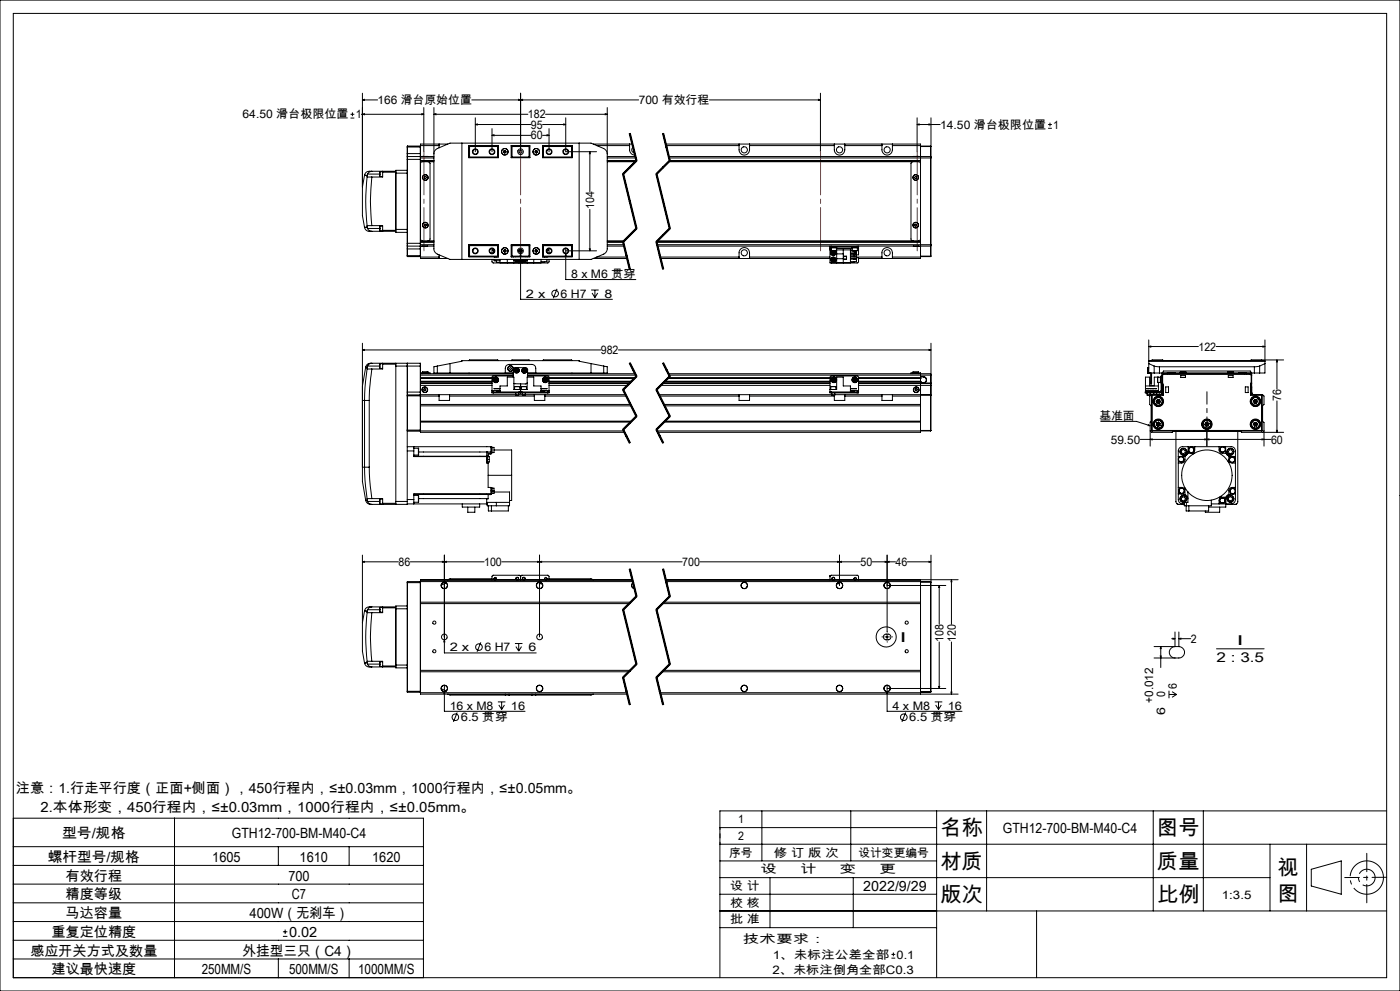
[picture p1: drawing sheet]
<svg xmlns="http://www.w3.org/2000/svg" width="420mm" height="297mm" viewBox="0 0 420 297" stroke-linecap="round" stroke-linejoin="round" font-family="sans-serif">
<g fill="none" stroke="#000" stroke-width=".3">
<path d="M0 0h420v297h-420zM4 4h412v289h-412zM105.2 35.4h1.1M105.2 34.3h1.1M105.7 33.7v1.1M108.4 34.3h18.7M108.7 29.9l.6-.1v.3zM108.7 34.3l.6-.2v.3zM108.7 29.9h4.6M108.7 27.9v28.2M126.5 34.1l.6 .2-.6 .1zM127.1 32.2v13.3"/>
<path d="M130.2 34.3l.6-.2v.3zM130.2 32.2v42.7l.3 .6 .7 .7 3.8 1.5h42.3l4.3-1.9 .6-1.2v-42.4M130.2 34.3h28.2M142.6 37.3l.6-.2v.4zM142.6 37.3h16.6M142.6 35.3v10.2M147.6 38.6v6.9M155.6 29.8l.6 .1-.6 .2zM156.2 29.9l.6-.1v.3zM156.2 27.9v17.6M162.8 37.3h6.9M163.7 34.3h18.5"/>
<path d="M164.7 38.6v6.9M169.1 37.1l.6 .2-.6 .2zM169.7 35.3v10.2h9.3M181.6 34.1l.6 .2-.6 .1zM188.9 40l2 8.2M189.1 40l2 8.1M191.6 29.9h-50.1M198.9 40l2 8.2M199.1 40l2 8.1M212.8 29.9h33.3M245.5 29.8l.6 .1-.6 .2zM246.1 27.9v17.6"/>
<path d="M275.1 37.3l.6-.2v.4zM275.1 37.3h6.9M275.1 35.3v10.2M278.7 37.1l.6 .2-.6 .2zM279.3 35.3v11.8M314.4 38.4h1.2M314.4 37.3h1.2M315 36.8v1.1M108.7 56.1v8.5l.7 3.6M109.4 52.5h.1M109.4 52.5l.7 .1M109.4 52.5l-.7 3.6"/>
<path d="M110.1 52.9a64.4 64.4 0 0 0 0 14.8M110.1 52.9l1.4 .2M110.1 52.6v.3M110.2 52.2l-.1 .4M110.2 52.2h3.7M111.5 51.3h-.6a1.42 1.42 0 0 0-1.5 1.2M111.5 53.1a62.9 62.9 0 0 0 0 14.5M111.5 51.3l-.8 .3-.5 .6M111.5 51.3h7.2M113.9 52.2l.1 .7M114 51.5l-.1 .7M114 51.5v1.4"/>
<path d="M114 51.5h.8M114 52.9h.8M114.8 51.3v.3M114.8 51.6v1.5h-3.3M114.8 51.6h3.9M118.7 51.3v.3M118.7 51.6v17.4M118.7 51.9h3.5M122.2 47.8v4.1M122.2 51h-3.5v.3M122.2 47v.8M122.2 46v1"/>
<path d="M122.2 51.9v16.9M122.2 47.8h4M122.2 46h4M122.2 44.1h4M122.2 46.9v26.9M122.2 43.8v3.1M122.2 43.8v2.2M122.2 46.9h8M122.2 43.8h3.9M122.2 46.9v.1M126.1 46.9v26.9M126.1 43.8v3.1"/>
<path d="M126.1 46.9l.1 .1M126.1 43.8h.1M126.2 46.9h.1M126.2 47v.8M126.2 47.8v25.1M126.2 48.1h4M126.2 43.6h5.5M126.2 47.3h4M126.6 46.9h1.7M127.4 52.9h.4l.1 .3-.2 .3h-.3l-.2-.3zM128.4 48.5l.6 .4v22.8l-.6 .5M130.2 48.5h-3.5l-.5 .5"/>
<path d="M130.2 46.1l.1-.7 .6-.7 4.1-1.8h42.3l4.1 1.8 .6 .7 .2 .7M131.7 43.2v1.1M134.3 43.2h-8.1v3.7M138.6 42.9v34.8M140.7 46.9h.1M140.7 43.7h8.8v3.6h-8.8zM140.7 43.8v3.5M140.7 43.8h8.8M140.7 43.8l.2 .1M140.9 43.9h8.4M140.9 43.9v3.2M140.9 47.1l-.2 .1h8.8"/>
<path d="M140.9 47.1h8.4M147.6 40.6l.6-.2v.3zM147.6 40.6h11.6M149.3 43.9l.1-.1v3.4l-.1-.1M149.3 43.9v3.2M151.2 45.3v.3M151.2 45.6l.2 .2M151.4 45.2l.3 .1M151.4 45.2l-.2 .1M151.7 45.3v.3M151.7 45.6l-.3 .2M153.4 43.7l.1 .1"/>
<path d="M153.4 43.7h5.6v3.6h-5.6zM153.4 43.8h5.6M153.4 47.2h5.6M153.5 43.8v3.4l.1-.1M153.5 43.8l.1 .1M153.6 43.9h5.1M153.6 43.9v3.2M153.6 47.1h5.1M158.7 43.9l.2-.1v3.4l-.2-.1M158.7 43.9v3.2M160.6 45.3v.3M160.6 45.6l.3 .2"/>
<path d="M160.9 45.2l.2 .1M160.9 45.2l-.3 .1M161.1 45.3v.3M161.1 45.6l-.2 .2M162.8 43.7h8.9v3.6h-8.9zM162.8 43.8h8.8M162.8 40.6h1.9M163 43.9l-.1-.1v3.4l.1-.1M163 43.9h8.4M163 43.9v3.2M163 47.1h8.4M163.4 43.7v.1"/>
<path d="M164.1 40.4l.6 .2-.6 .1zM171.4 43.9v3.2M171.4 47.1l.2 .1h-8.8M171.6 43.8v3.5M171.6 46.9h.1M171.6 43.8l-.2 .1M173.7 42.9v34.8M177 45.5l.1 .6h-.3zM177 45.5v11.9M178 43.2h11.7M179 43.6h9.9M182.2 48.5h8.4"/>
<path d="M182.2 46.9h8.4M182.2 47.3h8.5M186.8 52.2l4 16.3M187.1 52.1l4 16.3M188.8 40l2 8.2M188.9 43.2l.2 2.5 .6 .6 .8 .2M189.9 44.1a.92 .92 0 0 0-.4 1 .92 .92 0 0 0 .8 .7M190.8 48l-4 4M190.9 48.1l-8.7 .1M190.9 48.2l-4 4 4 16.3-4 4 2 8.1M191.1 48.3l-4 4M196.8 52.2l4 16.3"/>
<path d="M197.1 52.1l4 16.3M198.8 40l2 8.2M199.7 43.2h76.5v34.3h-18.6M199.8 43.6h21.9M200.6 46.9h78.6M200.6 48.5h75l.4 .1 .2 .4M200.7 47.3h78.5M200.8 48l-4 4M200.9 48.1h75.3M200.9 48.2l-4 4 4 16.3-4 4 2 8.1M201.1 48.3l-4 4M221.7 43.2v1.7a1.57 1.57 0 0 0 1.6 1.6 1.57 1.57 0 0 0 1.6-1.6v-1.7"/>
<path d="M224.9 43.6h25.4M250.3 43.2v1.7a1.57 1.57 0 0 0 1.6 1.6 1.57 1.57 0 0 0 1.5-1.6v-1.7M253.4 43.6h11.2M264.6 43.2v1.7a1.57 1.57 0 0 0 1.6 1.6 1.57 1.57 0 0 0 1.5-1.6v-1.7M267.7 43.6h8.5M273.9 48.5l-.6 .4v22.8l.1 .3 .5 .2M274 46.9h1.7M274.6 52.9h.4l-.2 .6-.3-.1-.1-.3zM276.2 43.8h3M276.2 43.9h3M279.2 46.9v.4M279.2 47.3h.1"/>
<path d="M279.2 46.9l.1 .2M279.2 43.8v.1M279.2 43.9v3M279.2 47.3v26M279.3 47.1v.2M279.3 47.3v26M109.4 68.2a1.75 1.75 0 0 0 2.1 1.1M109.4 68.2h.1M110.1 67.7v.3M110.1 68l.1 .5M110.1 68l-.7 .2M110.2 68.5l.7 .7 .6 .1"/>
<path d="M110.2 68.5h3.7M111.5 67.6l-1.4 .1M111.5 67.6h3.3v1.4M111.5 69.3h7.2M113.9 68.5l.1 .7M114 67.8l-.1 .7M114 67.8v1.4M114 67.8h.8M114 69.2h.8M114.8 69v.3M114.8 69h3.9M118.7 69.3v.3h3.5"/>
<path d="M118.7 69v.3M118.7 68.8h3.5M122.2 68.8v4.1M122.2 72.9v.8M122.2 73.7v.9M122.2 74.6v2.3M122.2 76.6h4M122.2 72.9h4M122.2 73.7v.1M122.2 74.6h4M122.2 73.8v3.1M122.2 73.8h8"/>
<path d="M122.2 76.9h3.9M126.1 73.8v3.1M126.2 71.6l.4 .6h3.6M126.2 73.7h.1M126.2 72.9v.8M126.2 73.8v3.7h8.1M126.2 72.5h4M126.2 77h5.5M126.2 73.3h4M126.2 73.7l-.1 .1M126.2 76.8l-.1 .1M126.6 73.8h1.7"/>
<path d="M127.3 67.4l.2-.2 .3 .1 .1 .3-.3 .2zM131.7 76.4v1.1M140.7 73.8h.1M140.7 73.4h8.8v3.6h-8.8zM140.7 73.4v3.5M140.7 76.9h8.8M140.9 76.8h8.4M140.9 73.6v3.2M140.9 73.6h8.4M140.9 76.8l-.2 .1M147.6 77.7v.9l.3 .2h8M147.6 74.5v1.4"/>
<path d="M148 75.1h.3M148 74.6v.5M148.2 77h.1M148.2 77.7v.4h1.8M148.3 75.2l-.1 .3M148.4 78.1h.4M148.9 76.9v.1M148.9 78.1v.6h1.1M149.3 73.6l.1-.1v3.4l-.1-.1M149.3 73.6v3.2M149.5 73.5h-8.8l.2 .1M150 77.7v1.1h12.3v-1.1"/>
<path d="M151.2 75v.3M151.2 75.3l.2 .2M151.4 74.9l.3 .1M151.4 74.9l-.2 .1M151.7 75v.3M151.7 75.3l-.3 .2M152.2 77.7v1.1M153.4 73.4h5.6v3.6h-5.6zM153.4 76.9h5.6M153.4 73.5h5.6M153.5 76.9l-.1 .1M153.6 73.6l-.1-.1v3.4"/>
<path d="M153.6 76.8h5.1M153.6 73.6v3.2M153.6 73.6h5.1M153.6 76.8l-.1 .1M153.9 76.9v.1M154 76.9v.1M154.2 78h1.6zM154.2 77.7v1.1M154.4 78a.78 .78 0 0 0 .9 .5 .78 .78 0 0 0 .6-.8 .78 .78 0 0 1-.6 .9 .78 .78 0 0 1-.9-.6zM154.6 76.9v.1M154.9 78l.1 .2M155.1 78l-.1 .2"/>
<path d="M155.4 78v.1M155.4 78.1l-.4 .1M155.5 78l-.1 .1M155.8 78h.1M155.8 75.1h.1M155.8 75.3l.1 .2M155.8 75.1h-.1M155.8 75v.1M155.8 77.7v.3M155.9 74.9h.6M156.2 76.1l.1 .6h-.3zM156.2 74.3v15.4h27.5"/>
<path d="M156.4 77.7a.78 .78 0 0 0 .6 .9 .78 .78 0 0 0 .9-.6 .76 .76 0 0 1-.9 .5 .76 .76 0 0 1-.6-.8M156.5 75.1h.1M156.5 78h1.6M156.5 75v.1M156.5 77.7v.3M156.6 75.3l-.1 .2M156.6 75.1h.1M156.8 78l.4 .2M157.2 78v.2M157.5 78l-.3 .2M157.8 76.9v.1M158.1 77.7v.3"/>
<path d="M158.2 77.7v1.1M158.3 76.9v.1M158.7 73.6l.2-.1v3.4l-.2-.1M158.7 73.6v3.2M160.1 77.7v1.1M160.6 75v.3M160.6 75.3l.3 .2M160.9 74.9l.2 .1M160.9 74.9l-.3 .1M161.1 75v.3M161.1 75.3l-.2 .2M162.8 73.4h8.9v3.6h-8.9z"/>
<path d="M162.8 76.9h8.8M162.8 73.5h8.8l-.2 .1M163 73.6l-.1-.1v3.4l.1-.1M163 76.8h8.4M163 73.6v3.2M163 73.6h8.4M163.4 76.9v.1M163.4 78.4v.3h-1.1M164 75.1h.4M164.1 77h.1M164.1 77.9v-.2v.7h-1.8M164.4 75.1h-.4"/>
<path d="M164.4 74.6v.5M164.7 77.7v.9l-.3 .2h-8M164.7 74.5v1.4M169.7 76.1l.2 .6h-.3zM169.7 74.3v9.5h21M169.7 75.2h9.3M171.4 73.6v3.2M171.4 76.8l.2 .1M171.6 73.4v3.5M171.6 73.8h.1M176.8 74.6h.3l-.1 .6zM177 62.8v12.4"/>
<path d="M178 77.5h10.1M179 77h9M182.2 72.2h5M182.2 73.8h5M182.2 72.5h4.7M182.2 73.3h4.9M186.8 72.5l2 8.2M187.1 72.4l2 8.2M190.8 68.3l-4 4M191.1 68.6l-4 4M196.8 72.5l2 8.2M196.9 72.5h79.3"/>
<path d="M197.1 72.4l2 8.2M197.1 73.3h82.1M197.2 73.8h82M198 77h23.7M198.2 77.5h50.8M200.8 68.3l-4 4M201.1 68.6l-4 4M221.7 77.5v-1.7a1.57 1.57 0 0 1 1.6-1.6 1.57 1.57 0 0 1 1.6 1.6v1.7M224.9 77h24.1M249 74h.4M249 74v.5M249 74.5v4.3h6.1v-3.9"/>
<path d="M249 73.8v.2M249 74.9h.4M249 74.5h.4M249.3 74v.3h1.7v-.3M249.4 75.1h.9M249.4 75.1h1.5M249.4 74.3v.8M249.4 73.8v.2M249.4 74h7.7M249.6 76l.3 .2M249.6 77.7l.1 .4M249.6 77.7l.4 .1"/>
<path d="M249.7 75.1a.78 .78 0 0 0-.3 1.2 .78 .78 0 0 0 1.2 0 .78 .78 0 0 0-.2-1.2M249.7 75.6l-.1 .4M249.7 75.6l.3 .2M249.7 78.1l.4 .1M249.7 75.1a.74 .74 0 0 0-.3 1.2 .74 .74 0 0 0 1.2 0 .74 .74 0 0 0-.3-1.2M249.9 77.4l.4 .1M249.9 77.4l-.3 .3M249.9 77.4l.1 .4M250 75.8l.3 .3M250 75.8l-.1 .4M250 75.8l-.4 .2M250 77.8l.4 .2"/>
<path d="M250 77.8l.1 .4M250 77.8l-.3 .3M250 75.4l.4 .2M250 75.4l-.3 .2M250 75.4v.4M250.3 76.1l-.4 .1M250.3 77.5l.1 .5M250.3 77.5l-.3 .3M250.4 75.6l-.1 .5M250.4 75.6l-.4 .2M250.4 78l-.3 .2M250.9 75.1h-.6"/>
<path d="M250.9 74.3v.8M250.9 74.9l4.8 .1M250.9 74.5h4.8M251 74.9v3.9M251 76.1h2M251 77.5h2M253 74.9v3.9M253 76.8h1v.9h-1zM255.1 75.5h1.8v.4h-1.8M255.1 76.2h1.8v.5h-1.8M255.1 77h1.8v.4h-1.8M255.1 77.7h1.8"/>
<path d="M255.6 74v.3h1.6M255.7 75.1h1.5M255.7 74.3v.8M256.2 77.4v.3l.4-.2 .3 .2M256.2 75.1v.4M256.2 76.7v.3M256.2 78.4v.3h-1.1M256.4 75.5h.4M256.5 77.5h.2M256.9 75.9l-.2 .3-.5-.3v.3M256.9 75.7v.2M256.9 77.7v.2"/>
<path d="M256.9 77.3h.7v1.2l-.4 .3h-8M256.9 77.7v.7h-1.8M256.9 77h7.7M257.1 74h.5M257.1 73.8v.2M257.2 74.3v.8M257.2 74.5h.4M257.3 74l-.1 .3M257.6 74v.5M257.6 73.8v.2M257.6 74.5v1.9h-.7M264.6 77.5v-1.7a1.57 1.57 0 0 1 1.6-1.6 1.57 1.57 0 0 1 1.5 1.6v1.7"/>
<path d="M267.7 77h8.5M274 73.8h1.7M274.4 67.4l.3-.2 .3 .4-.2 .2-.3-.1zM276.2 71.6l-.5 .6h-78.5M276.2 76.8h3M276.2 76.9h3M279.2 73.3h.1M279.2 73.3v.5M279.2 76.8h.1M279.2 76.8v.1M279.2 73.8v3M279.3 73.3v.3"/>
<path d="M279.3 73.6l-.1 .2M279.3 76.8l-.1 .1M279.3 73.6v3.2M167.1 86.6l-1.1 2.8M177.3 86.9h2.3M177.6 87.8l.9 1.4M178.5 86.9v2.3M179.3 87.8l-.8 1.4M108.7 104.9l.6-.2v.3zM108.7 102.9v37.1M108.7 104.9h71.5M109.7 110l-1 5.7v4.3h.7"/>
<path d="M109.7 110l.4 .1M110.1 110.5l-.6 5.6-.1 3.9M110.1 110.5l1.4 .1M110.1 110.1v.4M110.2 109.7l-.1 .4M110.2 109.7h3.7M111.5 108.9h-.2a1.43 1.43 0 0 0-1.6 1.1M111.5 110.6l-.6 5.6-.1 3.8M111.5 108.9l-.6 .1-.7 .7M111.5 108.9h14.6M114 109v1.4M114 109h.8"/>
<path d="M114 110.4h.8M114.8 108.9v.2M114.8 109.1v1.5h-3.3M114.8 109.1h3.9M118.7 108.9v.8M118.7 109.7h7.5M118.7 109.7v40.6M122.2 108.9h.1M122.2 108.9v9.5M122.2 117.5v.9M122.2 108.9v8.6M122.2 118.4v31.9"/>
<path d="M122.2 118.7h4M122.2 117.5h4M122.2 118.4v10.8M122.2 118.4h3.9M122.2 118.4h.1M126.1 108.9v9.5M126.1 108.9l.1 .8M126.1 118.4v10.8M126.1 118.4h.1M126.2 114.8v.1M126.2 109.7v2.7M126.2 111.8h.5"/>
<path d="M126.2 117.5v.8M126.2 118.3v11.3h61.1M126.2 118.3h5.5M126.2 118.7h5.5M126.2 112h27.8M126.2 114.3h21.4M126.2 113.4h21.4M126.2 112.4h27.8M126.2 114.9h21.4M126.2 114.8h21.4M126.2 115.5h21.4M126.2 112.4v2.4"/>
<path d="M126.2 114.9v2.6M126.7 111.5h1.7M126.7 111.7l.1 .1M126.7 111.7h1.7M126.7 111.8h1.7M126.7 111.5v.5M127.2 116.6l.3-.1 .2 .2v.3l-.6-.1zM128.4 111.7v.1M128.4 111.8h.6v.2M128.4 111.5v.5M131.2 111.8h20.4v-1.4a1.14 1.14 0 0 1 1.1-1.2h6.9a1.14 1.14 0 0 1 1.1 1.2v1.4h20.4M131.2 109.7l-1 .2v1.9h1"/>
<path d="M131.2 109.7v2.1M131.7 118.3h3.2M131.7 118.3v1.7h3.2v-1.7M134.9 118.3h19.8M134.9 118.7h25.4M135 109v2.8M140.7 108h8.7M140.7 108v.1M140.7 111.8v.2M147.6 114.3h-21.4l21.4 .1M147.6 113.3h-21.4h21.4M147.6 117.5v.3h.4"/>
<path d="M147.6 117.5h.4M147.6 117v.5M147.6 117h2.4M148 117.5h7.7M148 117.8h7.7M148 117.5v.3M148.3 113.6l.1 .4M148.3 113.6l.4 .2M148.4 114l.3 .3M148.7 113.4l.4 .2M148.7 113.4l-.4 .2M148.7 113.4v.4"/>
<path d="M148.7 113.8l.4 .2M148.7 113.8v.5M148.7 113.8l-.3 .2M148.9 117.1v.2h1.1M149.1 113.6v.4M149.1 113.6l-.4 .2M149.1 114l-.4 .3M149.4 108v.1M150 117.5v-1.8h2.2v-2.7h2v3.7h4v-3.7h1.9v2.7h2.2v1.8M150 116.4h-1.8l1.8 .1M151.6 111.7h2.4M153.5 108h5.4"/>
<path d="M153.5 108v.1M154 112.7h-6.2l-.2 .3v4M154 113v-2.4l.5-.5 3.6 .2 .2 .4-.1 2.3M154.4 115.9h1.5M154.4 115.9v.8M154.6 110.9l.1 .4M154.6 110.9l.4 .1M154.7 111.3l.4 .1M154.7 118.4h.9M154.7 117.8v.6M154.9 110.6l-.3 .3M154.9 110.6l.4 .1"/>
<path d="M154.9 110.6l.1 .4M155 111l.1 .4M155 111l.4 .1M155 111l-.3 .3M155.3 110.7l.1 .4M155.3 110.7l-.3 .3M155.4 111.1l-.3 .3M155.6 118.3h1.1M155.6 117.8v.6M155.7 117.8h.5M155.7 117.5h.9M155.7 117.5v.3"/>
<path d="M155.9 115.8l-1.5 .1M155.9 115.9h.1M155.9 115.9v.8M156.2 117.8h.4M156.2 115v2.8M156.4 115.9h1.5M156.4 115.9v.8M156.6 117.5h7.7M156.6 117.8h7.7M156.6 117.5v.3M156.7 118.4h.1M156.7 117.8v.6"/>
<path d="M156.8 118.4h.8M156.9 111l.1 .4M156.9 111l.8 .2M157 111.4l.4 .1M157.2 110.7l-.3 .3M157.2 110.7l.4 .1M157.2 110.7l.1 .4M157.3 111.1l.1 .4M157.3 111.1l-.3 .3M157.6 118.4h-.8M157.6 118.3h2.7M157.6 117.8v.6"/>
<path d="M157.6 110.8l.1 .4M157.6 110.8l-.3 .3M157.7 111.2l-.3 .3M157.9 115.9v.8M158.2 114.7l-.5 .4-3.5-.2M158.3 112.7h6.2l.2 .3v4M158.3 112h32.2M158.3 112.4h32.4M158.3 111.7h2.4M158.9 108v.1M160.3 118.3h3.1M160.3 118.3v1.7h3.1v-1.7"/>
<path d="M162.3 116.4h1.8l-1.8 .1M162.9 108h8.7M162.9 108v.1M163.2 113.7v.4M163.2 113.7l.8 .3M163.2 114.1l.4 .2M163.4 117.1v.2h-1.1M163.4 118.3h24.3M163.4 118.7h24.5M163.5 113.4l.4 .2M163.5 113.4l-.3 .3M163.5 113.4l.1 .9"/>
<path d="M163.9 113.6l.1 .4M163.9 113.6l-.7 .5M164 114l-.4 .3M164.3 117.5h.4M164.3 117.5v.3M164.7 117.5v.3h-.4M164.7 117v.5M164.7 114.3h24.7M164.7 113.3h25.7M164.7 114.3h24.8M164.7 113.4h25.6M164.7 117l-2.4 .1"/>
<path d="M164.7 114.9h24.1M164.7 114.8h24.2M164.7 115.5h23.5M164.7 114.4h24.6M164.7 113.3h25.8M171.6 108v.1M171.6 111.8v.2M177.3 109l-3.6-.7v-.2h-35.1v.2l-7.4 1.4M177.3 109v2.8M177.3 109l3.8 .7M181.1 109.7l1.1 .2v1.9h-1.1M181.1 109.7v2.1"/>
<path d="M185.5 104.9h93.8M186.8 116.9l4 7.9M187.1 116.7l4 8M188.8 108.9l2 4M188.9 108.8l2 4-4 4 4 8-4 4 2 3.9M189.1 108.7l1 2M190.1 110.7l1 2zM190.8 112.7l-4 4M191.1 112.9l-4 4M196.8 116.9l4 7.9M197.1 116.7l4 8M197.7 118.3h24"/>
<path d="M197.9 118.7h23.8M198.2 115.5h50.8M198.8 108.9l2 4M198.8 114.9h50.2M198.9 108.8l2 4-4 4 4 8-4 4 2 3.9M199 114.8h50M199.1 108.7l2 4M199.3 114.4h49.7M199.4 114.3h49.6M199.5 114.3h49.5M200.3 113.4h48.7M200.4 113.3h48.6"/>
<path d="M200.5 112h78.7M200.7 112.4h78.5M200.8 112.7l-4 4M201.1 112.9l-4 4M221.7 118.3h3.2M221.7 118.3v1.7h3.2v-1.7M224.9 118.3h24.7M224.9 118.7h25.4M249 117.5h.4M249 116.7h2v-3.7h2v2.7h2.1v1.8M249.2 115.9h1.6M249.2 115.9v.8"/>
<path d="M249.4 117.5h7.7M249.4 117.5v.3M249.4 117.8h7.7M249.6 118.4h.1M249.6 117.8v.6M249.7 118.4h.7M249.7 113.9l.3 .4M249.8 113.6l-.1 .3M249.8 113.6l.7 .5M250.2 113.8l-.5 .1M250.2 113.8l-.2 .5M250.2 113.4l.3 .3"/>
<path d="M250.2 113.4l-.4 .2M250.2 113.4v.4M250.4 118.3h3M250.4 118.4h-.7M250.4 117.8v.6M250.5 114.1l-.5 .2M250.5 113.7v.4M250.5 113.7l-.3 .1M250.8 115.8v.1M250.8 115.8l-1.6 .1M250.8 115.9v.8M253.4 118.3h11.2"/>
<path d="M253.4 118.7h11.2M253.4 118.3v1.7h-3.1v-1.6M255.1 116.4h1.8l-1.8 .1M256 113.7l.1 .4M256 113.7l.8 .3M256.1 114.1l.4 .2M256.2 117.1v.2h-1.1M256.4 113.4l.4 .2M256.4 113.4l-.4 .3M256.4 113.4l.1 .9M256.8 113.6v.4M256.8 113.6l-.7 .5"/>
<path d="M256.8 114l-.3 .3M257.1 117.5h.5M257.1 117.5v.3M257.6 113.3h18.6M257.6 117.5v.3h-.5M257.6 117v-4l-.3-.3h-7.9l-.4 .4v4.7h.4M257.6 117v.5M257.6 114.3h18.6M257.6 113.4h18.6M257.6 117l-2.5 .1M257.6 114.9h21.6M257.6 115.5h21.6"/>
<path d="M264.6 118.3h3.1M264.6 118.3v1.7h3.1v-1.7M267.7 118.3h11.5M267.7 118.7h8.5M273.9 111.7v.1M273.9 111.8h-.6v.2M273.9 111.7h1.7M273.9 111.5h1.7M273.9 111.5v.5M273.9 111.8h1.7M274.7 116.5l.4 .1-.1 .5-.4-.1-.1-.3zM275.5 111.5h-1.6"/>
<path d="M275.6 111.5h.1M275.6 111.7l-.1 .1M275.6 111.8h.6v3M275.6 111.5v.5M276.2 114.3l-18.6 .1M276.2 114.8v14.8h-78.9M276.2 114.3h.1M276.2 113.3h.1M276.2 114.8h.1M276.2 118.4h3M276.2 112.9h.8M276.2 114.8h3"/>
<path d="M276.2 113h.8M277 112.9a.99 .99 0 0 1 1 .8 .99 .99 0 0 1-.8 1.1M277 113a.88 .88 0 0 1 .9 .8 .88 .88 0 0 1-.9 .9M277 112.9v.1M277 114.7v.1M277 114.7l-19.4 .1M278.7 104.7l.6 .2-.6 .1zM279.2 118.3v.1M279.2 112v.4M279.2 114.8h.1M279.2 114.8v.1M279.2 114.9v.6"/>
<path d="M279.2 112.4v2.4M279.2 115.5v2.8M279.2 118.4v10.6M279.3 114.9h-.1M279.3 114.8h.1M279.3 114.9l-.1 .6M279.3 102.9v26.1M343.6 115.7h3.9M343.7 117.1h3.8v.2h-3.8zM344 117.5h-.4v.3h.4M344 117.5h3.9M344 116.4l.7 .1z"/>
<path d="M344 117.8h1.2M344 117.5v.3M344.1 118.4h.9M344.1 117.8v.6M344.3 110.3l.1 1.6M344.4 110.3h-.1M344.4 110.2l-.1 .1M344.4 110.3v1.6M344.4 110.2v.1M344.4 110.3h.2M344.4 110.2h.2M344.6 103.9l.6-.2v.3z"/>
<path d="M344.6 101.9v9.9M344.6 103.9h14.9M344.6 108.1h34.9M344.6 108.3h34.9M344.6 109l1.7 .7M345 116.4l.4 .1zM345 117.8v.6M345.2 117.8h.8M345.2 117.5v.3M345.2 114.5v.6h.3v-.6M345.2 114.5h.3M345.2 111.8v2.7"/>
<path d="M345.5 118.4h.2M345.5 108h3.4M345.5 108v.1M345.5 111.8v2.7M345.5 118.4v10.6M345.7 118.4h3.3M345.7 118.4v10.6M345.7 116.4l.4 .1zM346 117.5v.3M346 117.8h1.9M346.1 117.8v.5M346.3 109.7l1.5 .2"/>
<path d="M346.3 111.8h1.5M346.3 111.8l-1.9 .1M346.3 109.7v2.1M346.5 116.4l.4 .1zM347 117.8v.5M347.3 113.1v1.5zM347.3 119.7l.6 .1M347.3 119.7l-.4 .5M347.3 119.7l.2 .6M347.3 114.6h.8M347.5 113v.1M347.5 114.6v2.9"/>
<path d="M347.8 111.8h.9M347.8 109.9h28.5M347.8 109.9v1.9M347.9 117.5v.3M347.9 119.8l.3 .6M347.9 119.8l-.8 1M348.1 113v1.7h.2M348.3 117l-.4 .5M348.3 113h-2v2.6h-1.4v-2.6h-1.3v4.5M348.3 117h.3M348.3 113.1h.4M348.3 113.1v3.9"/>
<path d="M348.6 117.2l-.7 .6M348.6 117.6l-.5 .7M348.7 116v1.6M348.7 112.7h-.4v.4M348.7 116h.1M348.7 117.6h.1M348.7 111.8v4.2M348.7 111.8l.4-.6h26l.4 .6M348.7 114.9l.1 .6M348.7 111.7h26.7M348.7 117.6l-.4 .7M348.7 111.7v.5"/>
<path d="M348.7 115v1M348.8 116h.1M348.8 114.9l.2 .6M348.8 114.8h.1M348.8 114.8l-.1 .1M348.8 114.9h-.1M348.8 116v1.6M348.8 112.4v2.4M348.8 117.6h.1M348.8 118.3l.2 .1M348.8 115.5h.2M348.8 118.3h-3.5l-.4 .4v2.5l.4 .4v4.6l-.2 .3v7.2"/>
<path d="M348.8 115.5v2.8M348.9 108v.1M349 115.5v2.9M349.1 112.1l-.3 .3M349.1 112v.1M349.1 112l-.4 .2 .1 .2M349.1 112h26M349.1 112.1h26M349.7 116h.9v1.6h-.9zM350.2 112v-.2h.6v.2M352.5 111.7v.1M354 111.7l.1 .1"/>
<path d="M354 111.5h1.1M354 111.7h1.8M354 111.5v.2M354.2 112.6h1.4v.5h-1.4zM355.1 111.5h-1.1M355.1 111.5h.7M355.8 111.7l-.1 .1M355.8 111.5v.2M364.8 103.9h14.7M368.3 111.7l.1 .1M368.3 111.7h1.8M368.3 111.5h1.2"/>
<path d="M368.3 111.5v.2M368.5 112.6h1.4v.5h-1.4zM369.4 111.5h-1.1M369.4 111.5h.6M370 111.5h.1M370.1 111.7l-.1 .1M370.1 111.5v.2M371.7 111.7v.1M373.3 112v-.2h.6v.2M373.6 116h.8v1.6h-.8zM375.1 112.1l.3 .3M375.1 112v.1"/>
<path d="M375.1 112l.3 .2v.2M375.1 115.5h.2M375.1 118.4h3.4M375.1 115.5v2.9M375.2 108h3.4M375.2 108v.1M375.3 117.6h.1M375.3 118.3l-.2 .1M375.3 118.3h3.5l.4 .4v2.5l-.4 .4v4.6l.4 .4v7.1M375.3 115.5v2.8M375.3 116h.1M375.3 114.9l-.2 .6"/>
<path d="M375.3 114.9h.2M375.3 116v1.6M375.3 116h.2M375.3 117.6h.2M375.4 114.8l-.1 .1M375.4 114.8l.1 .1M375.4 112.4v2.4M375.4 111.7v.5M375.4 115v1M375.4 117.6l.4 .7M375.5 116v1.6M375.5 114.9l-.2 .6"/>
<path d="M375.5 117.6l.5 .7M375.5 111.8h.8M375.5 111.8v4.2M376.3 111.8h1.6M376.3 109.9v1.9M376.4 119.7l-.4 .5M376.4 119.7l.6 .1M376.4 119.7l.5 1.2M377 119.8l.3 .6M377 119.8l-.4 .5M377.9 109.7l-1.6 .2M377.9 109.7v2.1"/>
<path d="M378.5 118.4h.1M378.5 107.9l.1 .1M378.5 118.4v10.6M378.6 108v.1M378.6 118.4v10.6M378.9 103.7l.6 .2-.6 .1zM379.5 101.9v9.9h-1.6M379.5 109l-1.6 .7M383.1 107.9l.1 .6h-.3zM383.1 107.9v8.7M385.1 107.9l-9.9 .1M109.4 120h1.4"/>
<path d="M109.4 120v20M110.8 120v20M122.2 133.9h25.1v1.6M122.2 135.1h1.9M122.2 128.9h4M122.2 129.1v.1M122.2 129.2h3.9M124.1 133.9v1.2M124.1 135.1v1.7l22.7 .1v.8M124.1 136.4h1.4M124.1 134.3h1.4M124.1 136.7h21.9"/>
<path d="M125.5 134.3v2.1M125.6 135.5h21.7M126.2 121.2h62.9M126.2 121.6h63.1M126.2 126.5h63M126.2 126.2h63.3M146 136.7v1M146 137.7v1.1h.4M146 135.5h.1M146 135.5v1.2M146 133.8v.1M146 137.7h.8"/>
<path d="M146 136.6h.4M146.2 136.8v1.7h-.2M146.4 138.5v.3M146.4 138.8v7.3h.9v1.9M146.4 136.6v.3M146.8 137.7v.8h-.6M147.3 135.5v.4M147.3 135.9h-.9v.7M147.3 134h.3v1.7M147.3 135.9v.2h-.9M147.4 134v1.7M147.6 134.1h.6v1.5l-.9 .1"/>
<path d="M148.2 134.9h5.3v7.5M186.8 128.8l2 4M187.1 128.7l2 4M187.1 129.1l-61 .1M190.8 124.6l-4 4M191.1 124.9l-4 4M196.8 128.8l2 4M197.1 128.7l2 4M197.1 129.1h82.1M199.1 121.2h77.1M199.2 126.5h77M199.4 121.6h76.8"/>
<path d="M199.5 126.2h76.7M200.8 124.6l-4 4M201.1 124.9l-4 4M276.2 129h3M279.2 129h.1M279.2 129v.1M279.3 129l-.1 .1M330.2 126.3h10.7l4.2 1.3M342.1 131.7h39.2M344.5 127.3l.6 .3h-.6zM345.1 131.7l.6-.2v.3zM345.1 129.1l.4 .5h6.1l.5-.5"/>
<path d="M345.5 129h.2M345.5 129l.2 .1M345.7 129v.1M345.7 129.1h32.8M345.7 129h32.8M346.9 120.2l.2 .6M346.9 120.2l.6 .1M346.9 127.4l.5 .4M347 126.7l-.1 .7M347 126.7l.5 .4M347.1 120.8l.6 .1M347.5 127.1l-.1 .7"/>
<path d="M347.5 127.1l.5 .5M347.5 127.1l-.6 .3M347.5 120.3l.2 .6M347.5 120.3l.7 .1M347.6 126.5l-.6 .2M347.6 126.5l.5 .4M347.6 126.5l-.1 .6M348 127.6l-.6 .2M348.1 126.9l-.1 .7M348.1 126.9l-.6 .2M348.2 120.4l-.5 .5M352 129.2h20.1"/>
<path d="M352.8 129.2v21.1a.91 .91 0 0 0 .8 .9h1.7M353.5 137.8v11.9a1.42 1.42 0 0 0 1.8 1.3M354.4 135l.6-.3 .6 .3v.7l-.6 .3-.6-.3zM356.3 135.9l-.8 .7v1.2a.96 .96 0 0 1-1 1h-1M356.3 135.9h1.5l.1 .2M356.4 135.5l-.1 .4M356.4 135.5a1.98 1.98 0 0 1-2.5 1.3h-.4M356.5 133.9l-.1 1.6M357.4 134a.85 .85 0 0 1 .9 .9 .85 .85 0 0 1-.9 .8M357.4 134a.85 .85 0 0 0-.8 .9 .85 .85 0 0 0 .8 .8M357.4 134a.85 .85 0 0 0-.9 .9 .85 .85 0 0 0 .9 .8M358.4 133.9v1.2l-.3 .5 .2 .3"/>
<path d="M361.4 127.3l.4 .5M361.5 131.5l.6 .2-.6 .1zM361.6 126.6l-.2 .7M361.6 126.6l.5 .5M362.1 131.7l.6-.2v.3zM362.1 128.7v5M362.1 127.1l-.7 .2M362.1 127.1l.4 .5M362.3 126.5l-.7 .1M362.3 126.5l.4 .5M362.3 126.5l-.5 1.3M362.5 127.6l-.7 .2"/>
<path d="M362.7 127l-.2 .6M362.7 127l-.6 .1M365.7 133.9v1a.96 .96 0 0 0 1 1h1.1l.9 .7M366.7 133.9h-11.9a1.27 1.27 0 0 0-1.3 1.2v2.4M367 133.9h2.4a1.21 1.21 0 0 1 1.2 1.2v12M367.7 133.9v1a1.55 1.55 0 0 0 1.3 1.8M368.6 138.6l.3-.1 .4 .2 1.3 .1M368.7 136.6l.3 .1M368.7 136.6v1.5l-.3 .2M368.8 134.8h.7l.3 .6-.3 .5h-.7l-.3-.5zM369 136.7l1.6 .1M371.3 129.2v21.1a.91 .91 0 0 1-.8 .9h-2.8"/>
<path d="M372.1 129.1l.4 .5h12.6M376 120.2l.2 .6M376 120.2l.6 .1M376 127.2l.3 .5M376.2 120.8l.7 .1M376.3 126.6l-.3 .6M376.3 126.6l.3 .5M376.6 120.3l-.4 .5M376.6 120.3l.7 .1M376.6 127.1l.4 .6M376.6 127.1l-.3 .6M376.9 126.6l.4 .5"/>
<path d="M376.9 126.6h-.6M376.9 126.6l-.3 .5M377 127.7h-.7M377.3 120.4l-.4 .5M377.3 127.1l-.3 .6M377.3 127.1l-1.3 .1M378.5 129v.1M378.5 129h.1M378.6 131.5l.6 .2-.6 .1zM378.6 129l-.1 .1M379.2 129.1l-.4 .5M382.9 129h.3l-.1 .6z"/>
<path d="M383.1 120.2v9.4M108.7 140v4.3l1 5.7M108.7 140h.7M109.4 140h1.4M109.4 140l.1 3.9 .6 5.6M109.7 150a1.59 1.59 0 0 0 1.8 1.2M110.1 149.5v.4M110.1 149.9l.1 .4M110.1 149.9l-.4 .1M110.2 150.3l.5 .5 .8 .4M110.2 150.3h3.7M110.8 140l.1 3.8 .6 5.6"/>
<path d="M111.5 149.4l-1.4 .1M111.5 149.4h3.3v1.4M114 149.6v1.4M114 149.6h.8M114 151h.8M114.8 150.8v.4M114.8 150.8h3.9M118.7 150.3v.9M118.7 150.3h3.5M122.2 150.3v.9h-10.7M122.2 149.7h1.9M124.1 149.7v1.3"/>
<path d="M124.1 150.5h1.4M124.1 148.5h1.4M124.1 148.1h23.2M125.5 148.5v2M125.6 149.4l20.4 .1M138.7 151v1h5.2v-1M140.3 152v1.5h2.2v-1.5M146 151h.1M146 150.6h6.9M146 149.5v1.5M146.4 142.4h7.1M146.5 151.6v1.5h6v-1.5"/>
<path d="M147.3 148v.1M147.3 146.2l.3 .1v1.6M147.3 148.1l-.9 .1v1.3h-.4M147.3 148h-23.2v1.7M147.3 147.1h.9M147.4 146.2l-.1 1.8M147.4 151.6v1.5M147.6 146.3h.6v.8M148.2 147.1v.8h-.8M148.2 147.5h4.7v4.1h-6.7v-.6h-24M148.9 150.6v1M153.5 142.4v7.6h-.6"/>
<path d="M353.1 151l.2 .2M353.5 148l2 .2M353.5 146.1h1.1l.6 .3 .3-.2M353.6 147.1a.86 .86 0 0 0 .9 .9 .86 .86 0 0 0 .9-.9M353.7 147.1a.85 .85 0 0 1 .8-.9 .85 .85 0 0 1 .9 .9M353.7 147.1a.85 .85 0 0 0 .8 .8 .85 .85 0 0 0 .9-.8M354.6 148.9h.7l.3 .6-.3 .6h-.7l-.3-.6zM355.5 148.2a1.37 1.37 0 0 1 .9 1.3M355.7 146.6l-.2 .1v1.5M355.8 151.6v1.5h6.8v-1.5M355.9 150.6v1M356.4 147.5v3.1h-1.1v1h8.1v-1.7"/>
<path d="M356.4 147.5h.1M356.7 151.6v1.5M365.8 149l.2 .3-.3 .5v1.2M365.9 152v1.5h-4.3v-.4M366.2 148.8l.2 .2h1.4M366.7 149.2a.85 .85 0 0 0-.8 .8 .85 .85 0 0 0 .8 .8M366.7 149.2a.85 .85 0 0 1 .9 .8 .85 .85 0 0 1-.9 .8M367.7 150.1v1.9h-5.1M367.8 149.4l-.1 1.6M367.8 149v.4M368.5 149.2l.6-.4 .6 .4v.6l-.6 .4-.6-.4zM370.6 146.1h-1a1.02 1.02 0 0 0-.9 1v1.1l-.9 .8"/>
<path d="M370.6 148l-1 .1a1.62 1.62 0 0 0-1.8 1.3M370.6 147.3v2.4a1.27 1.27 0 0 1-1.2 1.3h-6M371.1 151l-.3 .2M108.7 168.4l.6-.2v.3zM108.7 168.4h10.8M108.7 166.4v20.2M122.2 174.7h4M122.2 174.3v7.3M122.2 174.3v33.2M122.2 174.3h67.6M123.1 168.4h22.1M126.2 174.4l-.1 33.1"/>
<path d="M126.2 173.9h63.5M132.7 168.2l.6 .2-.6 .1zM133.3 168.4l.6-.2v.3zM133.3 166.4v29.3h27.6M133.9 174.7l-1.5 .7M147.6 173.7v-1l.3-.3h7.9l.4 .4 .3-.4h7.9l.3 .3v1M147.6 173.5h-12.6l-.7 .2M148.2 173.5h.1M148.2 173.3v.2M148.2 173.5h.7M148.4 173.1h.4M148.5 173.7a.36 .36 0 0 1-.2-.5 .36 .36 0 0 1 .6 0 .36 .36 0 0 1-.2 .5"/>
<path d="M148.9 173.3v.2M154.9 173.7a.41 .41 0 0 1-.1-.6 .41 .41 0 0 1 .7 0 .41 .41 0 0 1-.1 .6M155.9 172.5h.5M156.2 172.5v1.2M156.9 173.7a.41 .41 0 0 1 0-.6 .41 .41 0 0 1 .6 0 .41 .41 0 0 1-.1 .6M161.3 168.2l.6 .2-.6 .1zM161.9 168.4l.6-.2v.3zM161.9 166.4v24.5M161.9 174.6l.2 .3h.5M162.3 174.7v.3M163.4 173.3v.2M163.4 173.5h.7"/>
<path d="M163.6 173.7a.36 .36 0 0 1-.2-.5 .36 .36 0 0 1 .6 0 .36 .36 0 0 1-.2 .5M164.1 173.5h.1M164.1 173.3v.2M164.7 173.5h12.6l.7 .2M188.8 170.6l2 8.2M188.9 170.6l2 8.1-4 4 4 16.3-4 4 2 8.2M189.1 170.5l1 4.1M189.7 173.7h-63.5v34.3h61.9M189.8 174.8l.1-.1a.96 .96 0 0 0-.4 1 .96 .96 0 0 0 .9 .7l-.8-.5-.1-.6zM190.1 174.6l1 4.1zM190.8 178.6l-4 4M191.1 178.8l-4 4"/>
<path d="M198.8 170.6l2 8.2M198.9 170.6l2 8.1-4 4 4 16.3-4 4 2 8.2M199.1 170.5l2 8.2M199.7 173.7h87.7M199.7 173.9h76.5M199.8 174.3h79.4M200.8 178.6l-4 4M201.1 178.8l-4 4M204.6 168.4h-54.1M249 172.8l.3-.4h7.9l.4 .4v.9M249.2 172.5h-.2v1.2M249.7 173.7a.43 .43 0 0 1 0-.6 .43 .43 0 0 1 .6 0 .43 .43 0 0 1 0 .6"/>
<path d="M251.2 168.2l.6 .2-.6 .1zM251.8 168.4l.6-.2v.3zM251.8 174.6l-.2 .3h-.5M251.8 166.4v9.1M256.2 173.3v.2M256.2 173.5h.7M256.5 173.7a.36 .36 0 0 1-.2-.5 .36 .36 0 0 1 .6 0 .36 .36 0 0 1-.2 .5M256.9 173.3v.2M258.1 168.4h-48.1M265.5 168.2l.6 .2-.6 .1zM266.1 175.5h17.6M266.1 168.4l.6-.2v.3z"/>
<path d="M266.1 166.4v22.9M268.6 168.4h-6.9M272.2 168.4h7.1M276.2 173.7v34.3M276.2 174.5h3M278.7 168.2l.6 .2-.6 .1zM279.2 174.3v.2M279.2 174.5v32.8M279.3 166.4v40.9M281.8 175.5l.1 .6h-.3zM281.8 175.5v11.6M285.4 173.7l.2 .6h-.3z"/>
<path d="M285.4 173.7v13.4M108.7 186.6v8.6l.7 3.5M109.4 198.7a1.7 1.7 0 0 0 2.1 1.2M109.4 183.1h.1M109.4 198.7h.1M109.4 183.1l.7 .1M109.4 183.1l-.7 3.5M110.1 183.5l1.4 .1M110.1 183.5a64.4 64.4 0 0 0 0 14.8M110.1 183.2v.3M110.1 198.3v.3M110.1 198.6l.1 .4"/>
<path d="M110.1 198.6l-.7 .1M110.2 182.7l-.1 .5M110.2 199l.6 .7 .7 .2M110.2 199h3.7M110.2 182.7h3.7M111.5 181.9h-.6a1.42 1.42 0 0 0-1.5 1.2M111.5 183.6a62.9 62.9 0 0 0 0 14.6M111.5 198.2l-1.4 .1M111.5 181.9l-.6 .1-.7 .7M111.5 198.2h3.3v1.4M111.5 199.9h7.2M111.5 181.9h7.2"/>
<path d="M113.9 199l.1 .7M113.9 182.7l.1 .8M114 198.3l-.1 .7M114 182l-.1 .7M114 198.3v1.4M114 182v1.5M114 198.3h.8M114 199.7h.8M114 182h.8M114 183.5h.8M114.8 199.6v.3M114.8 181.9v.3"/>
<path d="M114.8 182.2v1.4h-3.3M114.8 182.2h3.9M114.8 199.6h3.9M118.7 199.9v.3h3.5M118.7 199.6v.3M118.7 181.9v.3M118.7 182.2v17.4M118.7 199.3h3.5M118.7 182.5h3.5M122.2 199.3v.9M122.2 181.6h-3.5v.3M122.2 181.6v.9"/>
<path d="M122.2 182.5v16.8M126.2 180.5h63M126.2 180.9h62.6M133.3 191.8l.2 .6h-.4zM144.3 192.5l-1.2 2.8M154.5 192.9h2.2M154.8 193.8l.8 1.3M155.6 192.9v2.2M156.5 193.8l-.9 1.3M186.8 182.8l4 16.3M187.1 182.7l4 16.3M190.8 198.9l-4 4"/>
<path d="M191.1 199.2l-4 4M196.8 182.8l4 16.3M197.1 182.7l4 16.3M198.8 180.9h77.4M199.2 180.5h77M200.8 198.9l-4 4M201.1 199.2l-4 4M265.3 190.2a1.08 1.08 0 0 1 1.4-.2 1.08 1.08 0 0 1 .5 1.3 1.06 1.06 0 0 1-1.5 .5 1.06 1.06 0 0 1-.4-1.6zM265.4 190.9h1.4M266.1 190.2v1.4M281.8 192.4v13.9M285.4 192.4v15.6"/>
<path d="M346.2 193.8h7.5M348.1 196.6h.3l-.2 .6zM348.2 193.8l.2 .6h-.3zM348.2 193.8v6.3M351.5 191.4h1M351.9 191.3l.6 .1-.6 .2zM352.5 189.4v4.4a1.71 1.71 0 0 0-1.7 1.7 1.71 1.71 0 0 0 1.7 1.7M353.7 193.8a1.71 1.71 0 0 1 1.7 1.7 1.71 1.71 0 0 1-1.7 1.7h-7.5M353.7 191.4l.6-.1v.3zM353.7 189.4v4.4M353.7 191.4h3.5M364.9 194.4h14.3"/>
<path d="M122.2 200.2v7.3M122.2 207.1h4M122.2 207.5h3.9M126.2 207.6h61.8M126.2 201.3h62.4M126.2 200.9h62.9M126.2 207.4l-.1 .1M132.4 206.4l1.5 .6M133.3 207.3l.2 .6h-.4zM133.3 205.3v7.9h24.2M134.3 208l.7 .3h16.6M137.2 213.5l-1.2 2.9"/>
<path d="M149.4 210.4h2.2M149.6 211.3l.9 1.3M150.5 210.4v2.2M151.3 211.3l-.8 1.3M151.6 208.3h1.1M151.6 208v.3M152.7 208.3h6.9M152.7 208v.3M159.6 208.3h1.1M159.6 208v.3M160.7 208v.3M178 208l-.7 .3h-16.6"/>
<path d="M186.8 203.1l2 8.1M187.1 203l2 8.1M196.8 203.1l2 8.1M197.1 203l2 8.1M198 207.6h78.2M198.6 201.3h77.6M199.1 200.9h77.1M266.1 206.3h17.6M266.1 207.3l.2 .6h-.3zM266.1 205.3v7.9h22.5M271.7 213.5l-1.1 2.9M276.2 207.3h3"/>
<path d="M276.2 207.5h3M279.2 207.3h.1M279.2 207.3v.2M279.3 207.3l-.1 .2M280.4 210.4h2.3M280.7 211.3l.9 1.3M281.6 210.4v2.2M281.6 205.7h.3l-.1 .6zM282.4 211.3l-.8 1.3M285.3 207.4h.3l-.2 .6zM287.4 208h-89.2M350.7 207v2.3"/>
<path d="M350.7 208.1h2.3M351.6 207.3l1.4 .8M353 208.1l-1.4 .9M4 245.2h123v47.8M4 253.7h123M4 259.4h123M52.4 245.2v47.8M83.5 253.7v5.7M104.7 253.7v5.7M216 253h200M216 248h65M216 258h65"/>
<path d="M228.6 243v15M255.2 243v15M281 243v50M296 243v30M346 243v30M361 243v30M381 253v20M392 253v20M416 243h-200v50M4 265h123M4 270.6h123M4 276.2h123"/>
<path d="M84.9 279.3h1.3M85.5 278.6v1.3M216 278h65M216 273h200M216 263h165M216 268h65M231 263v15M256 263v15M311 273v20M393.4 260.5l9-2.5v10l-9-2.5zM4 281.8h123M4 287.4h123"/>
<path d="M83.5 287.4v5.6M84.9 280.6h1.3M104.7 287.4v5.6M267.4 287.2h1.2M267.4 286h1.2M268 285.5v1.1"/>
<circle cx="127.6" cy="53.2" r=".84"/>
<circle cx="127.6" cy="53.2" r=".81"/>
<circle cx="142.6" cy="45.5" r=".72"/>
<circle cx="142.6" cy="45.5" r=".86"/>
<circle cx="147.6" cy="45.5" r=".71"/>
<circle cx="147.6" cy="45.5" r=".86"/>
<circle cx="151.4" cy="45.5" r=".95"/>
<circle cx="151.5" cy="45.5" r=".99"/>
<circle cx="156.2" cy="45.5" r=".44"/>
<circle cx="156.2" cy="45.5" r=".85"/>
<circle cx="160.9" cy="45.5" r=".95"/>
<circle cx="160.9" cy="45.5" r=".99"/>
<circle cx="164.7" cy="45.5" r=".87"/>
<circle cx="164.7" cy="45.5" r=".71"/>
<circle cx="169.7" cy="45.5" r=".86"/>
<circle cx="169.7" cy="45.5" r=".71"/>
<circle cx="223.3" cy="44.9" r=".93"/>
<circle cx="251.9" cy="44.9" r=".93"/>
<circle cx="266.1" cy="44.9" r=".92"/>
<circle cx="274.7" cy="53.2" r=".81"/>
<circle cx="274.7" cy="53.2" r=".86"/>
<circle cx="127.6" cy="67.5" r=".81"/>
<circle cx="127.6" cy="67.5" r=".86"/>
<circle cx="142.6" cy="75.2" r=".72"/>
<circle cx="142.6" cy="75.2" r=".87"/>
<circle cx="147.6" cy="75.2" r=".71"/>
<circle cx="147.6" cy="75.2" r=".86"/>
<circle cx="151.4" cy="75.2" r=".95"/>
<circle cx="151.5" cy="75.2" r=".99"/>
<circle cx="156.2" cy="75.2" r=".44"/>
<circle cx="156.2" cy="75.2" r=".85"/>
<circle cx="160.9" cy="75.2" r=".95"/>
<circle cx="160.9" cy="75.2" r=".99"/>
<circle cx="164.7" cy="75.2" r=".87"/>
<circle cx="164.7" cy="75.2" r=".71"/>
<circle cx="169.7" cy="75.2" r=".87"/>
<circle cx="169.7" cy="75.2" r=".71"/>
<circle cx="223.3" cy="75.8" r=".93"/>
<circle cx="250" cy="77.8" r=".74"/>
<circle cx="250" cy="77.8" r=".76"/>
<circle cx="266.1" cy="75.8" r=".92"/>
<circle cx="274.7" cy="67.5" r=".85"/>
<circle cx="274.7" cy="67.5" r=".81"/>
<circle cx="166.5" cy="88" r=".99"/>
<circle cx="127.4" cy="116.8" r=".85"/>
<circle cx="127.5" cy="116.8" r=".81"/>
<circle cx="148.7" cy="113.8" r=".77"/>
<circle cx="148.7" cy="113.8" r=".75"/>
<circle cx="148.7" cy="113.8" r=".86"/>
<circle cx="153.2" cy="110.5" r=".28"/>
<circle cx="153.2" cy="110.5" r=".86"/>
<circle cx="153.2" cy="110.5" r=".78"/>
<circle cx="155" cy="111" r=".77"/>
<circle cx="155" cy="111" r=".74"/>
<circle cx="157.3" cy="111.1" r=".77"/>
<circle cx="157.3" cy="111.1" r=".74"/>
<circle cx="163.6" cy="113.8" r=".85"/>
<circle cx="163.6" cy="113.8" r=".74"/>
<circle cx="163.6" cy="113.8" r=".77"/>
<circle cx="250.1" cy="113.8" r=".77"/>
<circle cx="250.1" cy="113.8" r=".86"/>
<circle cx="250.2" cy="113.8" r=".75"/>
<circle cx="256.4" cy="113.8" r=".77"/>
<circle cx="256.4" cy="113.8" r=".86"/>
<circle cx="256.4" cy="113.8" r=".74"/>
<circle cx="274.9" cy="116.8" r=".86"/>
<circle cx="274.9" cy="116.8" r=".81"/>
<circle cx="347.5" cy="120.3" r="1.22"/>
<circle cx="347.5" cy="127.2" r="1.18"/>
<circle cx="347.5" cy="120.3" r="1.19"/>
<circle cx="347.5" cy="127.1" r="1.21"/>
<circle cx="347.5" cy="127.2" r="1.56"/>
<circle cx="347.5" cy="120.3" r="1.56"/>
<circle cx="347.5" cy="127.1" r="1.43"/>
<circle cx="347.5" cy="120.3" r="1.43"/>
<circle cx="354.3" cy="137.7" r=".84"/>
<circle cx="354.3" cy="137.7" r=".78"/>
<circle cx="355" cy="135.4" r=".96"/>
<circle cx="355" cy="135.4" r="1.02"/>
<circle cx="357.4" cy="134.9" r=".78"/>
<circle cx="362.1" cy="127.2" r="1.56"/>
<circle cx="362.1" cy="127.1" r="1.18"/>
<circle cx="362.1" cy="127.1" r="1.21"/>
<circle cx="362.1" cy="127.1" r="1.43"/>
<circle cx="366.8" cy="134.7" r=".79"/>
<circle cx="366.8" cy="134.7" r=".84"/>
<circle cx="369.1" cy="135.4" r=".96"/>
<circle cx="369.1" cy="135.4" r="1.02"/>
<circle cx="369.6" cy="137.8" r=".78"/>
<circle cx="369.6" cy="137.8" r=".84"/>
<circle cx="376.6" cy="120.3" r="1.21"/>
<circle cx="376.6" cy="127.1" r="1.19"/>
<circle cx="376.6" cy="127.1" r="1.43"/>
<circle cx="376.6" cy="120.3" r="1.43"/>
<circle cx="376.6" cy="127.2" r="1.57"/>
<circle cx="376.6" cy="120.3" r="1.57"/>
<circle cx="376.6" cy="127.1" r="1.22"/>
<circle cx="376.7" cy="120.3" r="1.18"/>
<circle cx="354.5" cy="147.1" r=".78"/>
<circle cx="355" cy="149.5" r=".96"/>
<circle cx="355" cy="149.5" r="1.03"/>
<circle cx="362.1" cy="142.4" r="7.6"/>
<circle cx="366.7" cy="150" r=".79"/>
<circle cx="369.1" cy="149.5" r=".96"/>
<circle cx="369.1" cy="149.5" r="1.03"/>
<circle cx="369.8" cy="147.2" r=".78"/>
<circle cx="369.8" cy="147.2" r=".84"/>
<circle cx="133.3" cy="175.5" r=".92"/>
<circle cx="133.3" cy="175.5" r=".99"/>
<circle cx="155.2" cy="173.4" r=".34"/>
<circle cx="157.1" cy="173.4" r=".35"/>
<circle cx="161.9" cy="175.5" r=".92"/>
<circle cx="161.9" cy="175.5" r=".99"/>
<circle cx="223.3" cy="175.5" r=".97"/>
<circle cx="223.3" cy="175.5" r=".92"/>
<circle cx="250" cy="173.4" r=".35"/>
<circle cx="251.9" cy="175.5" r=".97"/>
<circle cx="251.9" cy="175.5" r=".92"/>
<circle cx="266.1" cy="175.5" r=".97"/>
<circle cx="266.1" cy="175.5" r=".92"/>
<circle cx="130.3" cy="186.6" r=".48"/>
<circle cx="130.3" cy="195.2" r=".48"/>
<circle cx="133.3" cy="190.9" r=".86"/>
<circle cx="143.7" cy="193.9" r=".99"/>
<circle cx="161.9" cy="190.9" r=".86"/>
<circle cx="265.8" cy="190.9" r="3"/>
<circle cx="272" cy="186.6" r=".48"/>
<circle cx="272" cy="195.2" r=".48"/>
<circle cx="133.3" cy="206.3" r=".93"/>
<circle cx="133.3" cy="206.3" r=".98"/>
<circle cx="136.6" cy="215" r=".98"/>
<circle cx="161.9" cy="206.3" r=".93"/>
<circle cx="161.9" cy="206.3" r=".98"/>
<circle cx="223.3" cy="206.3" r=".97"/>
<circle cx="223.3" cy="206.3" r=".93"/>
<circle cx="251.8" cy="206.3" r=".97"/>
<circle cx="251.9" cy="206.3" r=".93"/>
<circle cx="266.1" cy="206.3" r=".97"/>
<circle cx="266.1" cy="206.3" r=".93"/>
<circle cx="271.1" cy="215" r=".99"/>
</g>
<path d="M412.4 262.3a2.5 2.5 0 0 0-4.1-1.1 2.5 2.5 0 0 0 1 4.2 2.5 2.5 0 0 0 3.2-2.9l-.1-.2" fill="none" stroke="#000" stroke-width=".3" stroke-dasharray="30.5 1.3 1.3 1.3" stroke-dashoffset="24.5" stroke-linecap="butt"/>
<path d="M414.8 261.5a5 5 0 0 0-8.3-2 5 5 0 0 0 2.2 8.3 5 5 0 0 0 6.2-6l-.1-.3" fill="none" stroke="#000" stroke-width=".3" stroke-dasharray="30.5 1.3 1.3 1.3" stroke-dashoffset="16.7" stroke-linecap="butt"/>
<g fill="none" stroke="#000" stroke-width=".3" stroke-dasharray="6.3 1.3 1.3 1.3 5.1">
<path d="M188.9 40l2 8.2M198.9 40l2 8.2M190.9 48.2l-4 4M200.9 48.2l-4 4M186.9 72.5l2 8.1M190.9 68.5l-4 4M196.9 72.5l2 8.1M200.9 68.5l-4 4M188.9 108.8l2 4M190.9 112.8l-4 4M198.9 108.8l2 4M200.9 112.8l-4 4"/>
<path d="M186.9 128.8l2 3.9M190.9 124.8l-4 4M196.9 128.8l2 3.9M200.9 124.8l-4 4M188.9 170.6l2 8.1M190.9 178.7l-4 4M198.9 170.6l2 8.1M200.9 178.7l-4 4M190.9 199l-4 4M200.9 199l-4 4M186.9 203l2 8.2M196.9 203l2 8.2"/>
</g>
<path d="M186.9 116.8l4 8M196.9 116.8l4 8" fill="none" stroke="#000" stroke-width=".3" stroke-dasharray="6.3 1.3 1.3 1.3 5.1" stroke-dashoffset="6.3"/>
<path d="M186.9 52.2l4 16.3M196.9 52.2l4 16.3M186.9 182.7l4 16.3M196.9 182.7l4 16.3" fill="none" stroke="#000" stroke-width=".3" stroke-dasharray="6.3 1.3 1.3 1.3 5.1" stroke-dashoffset="2.4"/>
<path d="M362.1 128.7v-11.3" fill="none" stroke="#000" stroke-width=".3" stroke-dasharray="30.5 1.3 1.3 1.3" stroke-dashoffset="26.8"/>
<path d="M264.7 190.9h-.1M266.2 189.4v-.1M266.2 192.3v.1M267.6 190.9h.1" fill="none" stroke="#000" stroke-width=".3" stroke-dasharray="30.5 1.3 1.3 1.3"/>
<path d="M410 255.7v14.9" fill="none" stroke="#000" stroke-width=".3" stroke-dasharray="30.5 1.3 1.3 1.3" stroke-dashoffset="25"/>
<path d="M403.4 263l12.6-.1" fill="none" stroke="#000" stroke-width=".3" stroke-dasharray="30.5 1.3 1.3 1.3" stroke-dashoffset="26.1"/>
<path d="M216 248v5" fill="none" stroke="#000" stroke-width=".3" stroke-dasharray="30.5 1.3 1.3 1.3" stroke-dashoffset="29.9"/>
<path d="M127.2 45.5v29.7M156.2 45.5v29.7M246.2 45.5v29.7M275.2 45.5v29.7" fill="none" stroke="#f00" stroke-width=".3" stroke-dasharray="30.5 1.3 1.3 1.3" stroke-dashoffset="17.5"/>
<g fill="#000">
<path d="M344.5 127.3l.6 .3h-.6z"/>
<path d="M130.2 34.3l.6-.2v.3zM181.6 34.1l.6 .2-.6 .1z"/>
<path d="M142.6 37.3l.6-.2v.4zM169.1 37.1l.6 .2-.6 .2z"/>
<path d="M278.7 37.1l.6 .2-.6 .2zM275.1 37.3l.6-.2v.4zM245.5 29.8l.6 .1-.6 .2zM156.2 29.9l.6-.1v.3zM361.5 131.5l.6 .2-.6 .1zM345.1 131.7l.6-.2v.3zM278.7 168.2l.6 .2-.6 .1zM266.1 168.4l.6-.2v.3zM353.7 191.4l.6-.1v.3zM351.9 191.3l.6 .1-.6 .2z"/>
<path d="M177 45.5l.1 .6h-.3zM176.8 74.6h.3l-.1 .6zM383.1 107.9l.1 .6h-.3zM382.9 129h.3l-.1 .6zM285.4 173.7l.2 .6h-.3zM285.3 207.4h.3l-.2 .6zM281.8 175.5l.1 .6h-.3zM281.6 205.7h.3l-.1 .6zM348.2 193.8l.2 .6h-.3zM348.1 196.6h.3l-.2 .6z"/>
<path d="M108.7 104.9l.6-.2v.3zM278.7 104.7l.6 .2-.6 .1zM147.6 40.6l.6-.2v.3zM164.1 40.4l.6 .2-.6 .1zM169.7 76.1l-.1 .6h.3zM156.2 76.1l-.2 .6h.3zM108.7 29.9l.6-.1v.3zM155.6 29.8l.6 .1-.6 .2zM108.7 34.3l.6-.2v.3zM126.5 34.1l.6 .2-.6 .1zM362.1 131.7l.6-.2v.3zM378.6 131.5l.6 .2-.6 .1zM133.3 168.4l.6-.2v.3zM161.3 168.2l.6 .2-.6 .1zM133.3 191.8l-.2 .6h.4zM133.3 207.3l-.2 .6h.4zM266.1 207.3l-.1 .6h.3zM108.7 168.4l.6-.2v.3zM132.7 168.2l.6 .2-.6 .1z"/>
<path d="M378.9 103.7l.6 .2-.6 .1zM344.6 103.9l.6-.2v.3z"/>
<path d="M161.9 168.4l.6-.2v.3zM251.2 168.2l.6 .2-.6 .1z"/>
<path d="M265.5 168.2l.6 .2-.6 .1zM251.8 168.4l.6-.2v.3z"/>
</g>
<g font-size="6.3">
<text x="282.1" y="250.3">名称</text>
<text x="347.1" y="250.3">图号</text>
<text x="282.1" y="260.3">材质</text>
<text x="347.1" y="260.3">质量</text>
<text x="383.3" y="262.1">视</text>
<text x="383.3" y="269.9">图</text>
<text x="282.1" y="270.3">版次</text>
<text x="347.1" y="270.3">比例</text>
</g>
<g font-size="4.2">
<text x="4.8" y="237.6">注意：1.行走平行度（正面+侧面），450行程内，≤±0.03mm，1000行程内，≤±0.05mm。</text>
<text x="12.2" y="243.3">2.本体形变，450行程内，≤±0.03mm，1000行程内，≤±0.05mm。</text>
<text x="18.6" y="251.3">型号/规格</text>
<text x="69.5" y="251.3">GTH12-700-BM-M40-C4</text>
<text x="300.8" y="249.5">GTH12-700-BM-M40-C4</text>
<text x="14.4" y="258.3">螺杆型号/规格</text>
<text x="19.7" y="263.9">有效行程</text>
<text x="63.7" y="258.3">1605</text>
<text x="86.5" y="263.9">700</text>
<text x="89.9" y="258.3">1610</text>
<text x="111.7" y="258.3">1620</text>
<text x="19.7" y="269.5">精度等级</text>
<text x="87.6" y="269.5">C7</text>
<text x="259" y="267">2022/9/29</text>
<text x="19.7" y="275.2">马达容量</text>
<text x="74.9" y="275.2">400W（无刹车）</text>
<text x="15.5" y="280.8">重复定位精度</text>
<text x="86.7" y="280.8">0.02</text>
<text x="9.1" y="286.4">感应开关方式及数量</text>
<text x="72.7" y="286.4">外挂型三只（C4）</text>
<text x="15.5" y="292">建议最快速度</text>
<text x="60.5" y="292">250MM/S</text>
<text x="86.7" y="292">500MM/S</text>
<text x="107.4" y="292">1000MM/S</text>
</g>
<g font-size="4.1">
<text x="269.9" y="192.4">I</text>
<text x="371.1" y="193.3">I</text>
<text x="365" y="198.5">2 : 3.5</text>
</g>
<g font-size="3.5">
<text x="72.8" y="35.5">64.50 滑台极限位置 1</text>
<text x="113.3" y="31.2">166 滑台原始位置</text>
<text x="158.4" y="35.5">182</text>
<text x="191.6" y="31.2">700 有效行程</text>
<text x="159.3" y="41.8">60</text>
<text x="159.3" y="38.6">95</text>
<text x="282.1" y="38.6">14.50 滑台极限位置 1</text>
<text x="178.2" y="62.7" transform="rotate(-90 178.2 62.7)">104</text>
<text x="171.3" y="83.3">8 x M6 贯穿</text>
<text x="157.8" y="89.2">2 x</text>
<text x="168.2" y="89.2">6 H7</text>
<text x="181.4" y="89.2">8</text>
<text x="180.3" y="106.1">982</text>
<text x="359.5" y="105.1">122</text>
<text x="329.8" y="125.8">基准面</text>
<text x="384.4" y="120.1" transform="rotate(-90 384.4 120.1)">76</text>
<text x="333.2" y="132.9">59.50</text>
<text x="381.3" y="132.9">60</text>
<text x="119.5" y="169.6">86</text>
<text x="145.2" y="169.6">100</text>
<text x="204.7" y="169.6">700</text>
<text x="258.1" y="169.6">50</text>
<text x="268.7" y="169.6">46</text>
<text x="134.9" y="195.2">2 x</text>
<text x="145.3" y="195.2">6 H7</text>
<text x="158.5" y="195.2">6</text>
<text x="283" y="192.4" transform="rotate(-90 283 192.4)">108</text>
<text x="286.7" y="192.4" transform="rotate(-90 286.7 192.4)">120</text>
<text x="357.2" y="192.7">2</text>
<text x="349.5" y="208.9" transform="rotate(-90 349.5 208.9)">0</text>
<text x="353" y="206.4" transform="rotate(-90 353 206.4)">6</text>
<text x="134.9" y="212.7">16 x M8</text>
<text x="153.3" y="212.7">16</text>
<text x="267.7" y="212.7">4 x M8</text>
<text x="284.4" y="212.7">16</text>
<text x="346" y="210.6" transform="rotate(-90 346 210.6)">+0.012</text>
<text x="349.5" y="214.2" transform="rotate(-90 349.5 214.2)">6</text>
<text x="138.3" y="216.2">6.5 贯穿</text>
<text x="272.8" y="216.2">6.5 贯穿</text>
<text x="221.4" y="246.8">1</text>
<text x="221.4" y="251.8">2</text>
<text x="218.8" y="256.8">序号</text>
<text x="232.2" y="256.8">修 订 版 次</text>
<text x="257.5" y="256.8">设计变更编号</text>
<text x="228.2" y="261.8">设</text>
<text x="240.1" y="261.8">计</text>
<text x="252" y="261.8">变</text>
<text x="263.9" y="261.8">更</text>
<text x="219.1" y="266.7">设 计</text>
<text x="366.6" y="269.3">1:3.5</text>
<text x="219.1" y="271.7">校 核</text>
<text x="219.1" y="276.7">批 准</text>
<text x="222.9" y="282.7">技术要求：</text>
<text x="231.8" y="287.3">1、未标注公差全部 0.1</text>
<text x="231.7" y="291.8">2、未标注倒角全部C0.3</text>
</g>
</svg>
